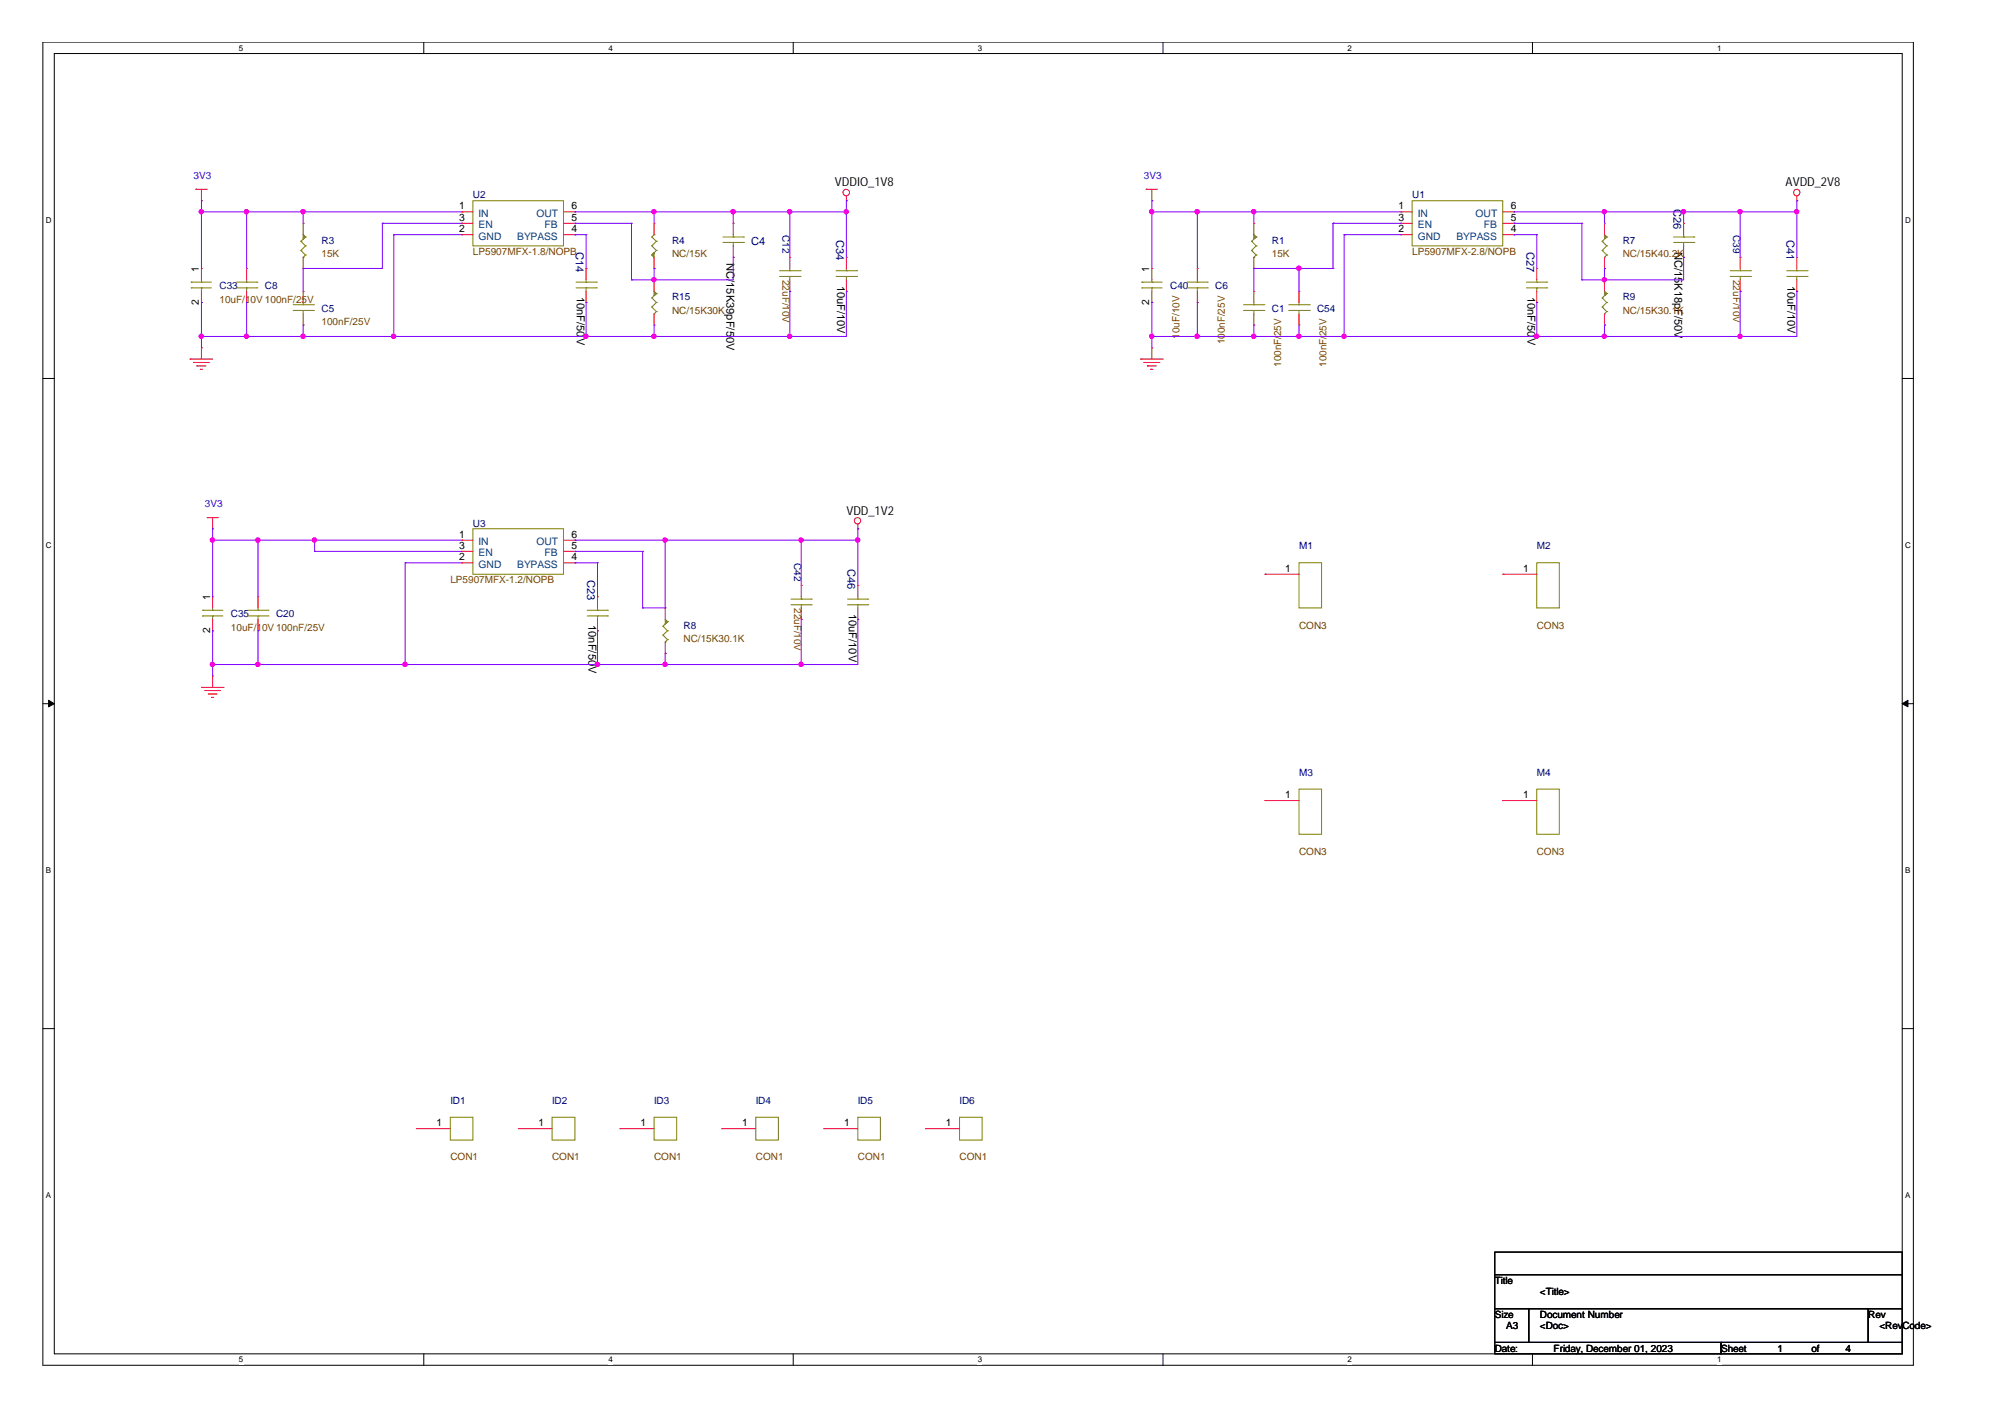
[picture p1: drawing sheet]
<svg xmlns="http://www.w3.org/2000/svg" width="297mm" height="210mm" viewBox="0 0 297 210" stroke-linecap="round" stroke-linejoin="round" font-family="sans-serif">
<path d="M6.3 6.2h277.2v196h-277.2zM8 7.9h273.8v192.6h-273.8z" fill="none" stroke="#000" stroke-width=".15"/>
<g fill="#fff">
<path d="M35.4 6.4h.6v1.4h-.6z"/>
<path d="M35.4 200.7h.6v1.4h-.6z"/>
</g>
<path d="M62.8 6.2v1.7M62.8 200.5v1.7" fill="none" stroke="#000" stroke-width=".15"/>
<g fill="#fff">
<path d="M90.1 6.4h.7v1.4h-.7z"/>
<path d="M90.1 200.7h.7v1.4h-.7z"/>
</g>
<path d="M117.5 6.2v1.7M117.5 200.5v1.7" fill="none" stroke="#000" stroke-width=".15"/>
<g fill="#fff">
<path d="M144.9 6.4h.6v1.4h-.6z"/>
<path d="M144.9 200.7h.6v1.4h-.6z"/>
</g>
<path d="M172.3 6.2v1.7M172.3 200.5v1.7" fill="none" stroke="#000" stroke-width=".15"/>
<g fill="#fff">
<path d="M199.6 6.4h.7v1.4h-.7z"/>
<path d="M199.6 200.7h.7v1.4h-.7z"/>
</g>
<path d="M227 6.2v1.7M227 200.5v1.7" fill="none" stroke="#000" stroke-width=".15"/>
<g fill="#fff">
<path d="M254.4 6.4h.6v1.4h-.6z"/>
<path d="M254.4 200.7h.6v1.4h-.6z"/>
<path d="M6.8 32h.8v1.3h-.8z"/>
<path d="M282.2 32h.9v1.3h-.9z"/>
<path d="M6.8 80.1h.8v1.4h-.8z"/>
<path d="M282.2 80.1h.9v1.4h-.9z"/>
</g>
<path d="M6.3 56.1h1.7M281.8 56.1h1.7" fill="none" stroke="#000" stroke-width=".15"/>
<g fill="#fff">
<path d="M6.8 128.3h.7v1.3h-.7z"/>
<path d="M282.2 128.3h.8v1.3h-.8z"/>
</g>
<path d="M6.3 104.2h1.7M281.8 104.2h1.7" fill="none" stroke="#000" stroke-width=".15"/>
<path d="M7.2 103.7l.8 .5-.8 .5zM281.8 104.2l.9-.5v1z" fill="#000" stroke="#000" stroke-width=".15"/>
<g fill="#fff">
<path d="M6.8 176.4h.7v1.4h-.7z"/>
<path d="M282.2 176.4h.8v1.4h-.8z"/>
</g>
<path d="M6.3 152.4h1.7M281.8 152.4h1.7M221.4 185.5h60.4v3.3h-60.4zM221.4 188.8h60.4v5.1h-60.4zM221.4 193.9h5.1v5h-5.1zM221.4 198.9h33.6v1.6h-33.6zM226.5 193.9h50.3v5h-50.3zM255 198.9h26.8v1.6h-26.8zM276.8 193.9h5v5h-5z" fill="none" stroke="#000" stroke-width=".15"/>
<g fill="none" stroke="#f00" stroke-width=".15">
<path d="M29 28h.1M29 28h1.7M29.8 29.7h.1M29.8 39.8h.1M29.8 28v1.7M29.8 39.8v1.7M36.5 39.8h.1M36.5 39.8v1.7M44.9 33.1h.1M44.9 39.8h.1M44.9 33.1v1.7M44.9 38.1v1.7"/>
<path d="M68.4 31.4h.1M68.4 34.8h.1M68.4 33.1h.1M68.4 31.4h1.7M68.4 34.8h1.7M68.4 33.1h1.7M83.5 31.4h1.7M83.5 34.8h1.7M83.5 33.1h1.7M85.2 34.8h.1M85.2 31.4h.1M85.2 33.1h.1"/>
<path d="M86.8 39.8h.1M86.8 39.8v1.7M96.9 39.8h.1M96.9 33.1h.1M96.9 33.1v1.7M96.9 38.1v1.7M108.6 33.1h.1M108.6 38.1h.1M108.6 33.1v1.7M108.6 36.4v1.7M117 38.1h.1M117 38.1v1.7"/>
<path d="M125.4 29.7h.1M125.4 38.1h.1M125.4 29.1v.6M125.4 38.1v1.7M169.8 28h.1M169.8 28h1.7M170.6 29.7h.1M170.6 39.8h.1M170.6 28v1.7M170.6 39.8v1.7M177.4 39.8h.1M177.4 39.8v1.7"/>
<path d="M185.8 33.1h.1M185.8 39.8h.1M185.8 33.1v1.7M185.8 38.1v1.7M207.5 31.4h.1M207.5 34.8h.1M207.5 33.1h.1M207.5 31.4h1.7M207.5 34.8h1.7M207.5 33.1h1.7M222.6 31.4h1.7M222.6 34.8h1.7"/>
<path d="M222.6 33.1h1.7M224.3 34.8h.1M224.3 31.4h.1M224.3 33.1h.1M227.7 39.8h.1M227.7 39.8v1.7M237.7 33.1h.1M237.7 39.8h.1M237.7 33.1v1.7M237.7 38.1v1.7M249.4 33.1h.1M249.4 38.1h.1"/>
<path d="M249.4 33.1v1.7M249.4 36.4v1.7M257.8 38.1h.1M257.8 38.1v1.7M266.2 29.7h.1M266.2 38.1h.1M266.2 29.1v.6M266.2 38.1v1.7M28.2 53.2h.1M28.2 53.2h3.3M28.7 53.7h.1M28.7 53.7h2.3"/>
<path d="M29.2 54.2h.1M29.2 54.2h1.3M29.7 54.7h.1M29.7 54.7h.3M29.8 51.5h.1M29.8 44.8h.1M29.8 43.2v1.6M29.8 51.5v1.7M36.5 44.8h.1M36.5 43.2v1.6M44.9 43.2h.1M44.9 48.1h.1"/>
<path d="M44.9 43.2v1.6M44.9 46.5v1.6M86.8 44.8h.1M86.8 43.2v1.6M96.9 41.5h.1M96.9 48.1h.1M96.9 41.5v1.7M96.9 46.5v1.6M117 43.2h.1M117 41.5v1.7M125.4 43.2h.1M125.4 41.5v1.7"/>
<path d="M169 53.2h.1M169 53.2h3.3M169.5 53.7h.1M169.5 53.7h2.3M170 54.2h.1M170 54.2h1.3M170.5 54.7h.1M170.5 54.7h.3M170.6 51.5h.1M170.6 44.8h.1M170.6 43.2v1.6M170.6 51.5v1.7"/>
<path d="M177.4 44.8h.1M177.4 43.2v1.6M185.8 43.2h.1M185.8 48.1h.1M185.8 43.2v1.6M185.8 46.5v1.6M192.4 43.2h.1M192.4 48.1h.1M192.4 43.2v1.6M192.4 46.5v1.6M227.7 44.8h.1M227.7 43.2v1.6"/>
<path d="M237.7 41.5h.1M237.7 48.1h.1M237.7 41.5v1.7M237.7 46.5v1.6M257.8 43.2h.1M257.8 41.5v1.7M266.2 43.2h.1M266.2 41.5v1.7M30.7 76.7h.1M30.7 76.7h1.6M31.5 78.3h.1M31.5 76.7v1.6"/>
<path d="M127.1 78.3h.1M127.1 77.7v.6M31.5 88.4h.1M31.5 93.4h.1M31.5 88.4v1.7M31.5 91.8v1.6M38.2 88.4h.1M38.2 93.4h.1M38.2 88.4v1.7M38.2 91.8v1.6M68.4 80h.1M68.4 83.4h.1"/>
<path d="M68.4 81.7h.1M68.4 80h1.7M68.4 83.4h1.7M68.4 81.7h1.7M83.5 80h1.7M83.5 83.4h1.7M83.5 81.7h1.7M85.2 83.4h.1M85.2 80h.1M85.2 81.7h.1M88.5 88.4h.1M88.5 93.4h.1"/>
<path d="M88.5 88.4v1.7M88.5 91.8v1.6M98.6 90.1h.1M98.6 96.8h.1M98.6 90.1v1.7M98.6 95.1v1.7M118.7 86.7h.1M118.7 91.8h.1M118.7 86.7v1.7M118.7 90.1v1.7M127.1 86.7h.1M127.1 91.8h.1"/>
<path d="M127.1 86.7v1.7M127.1 90.1v1.7M187.4 85.1h.1M187.4 85.1h5M222.6 85.1h.1M222.6 85.1h5.1M29.8 101.8h.1M29.8 101.8h3.4M30.4 102.3h.1M30.4 102.3h2.3M30.9 102.8h.1M30.9 102.8h1.3"/>
<path d="M31.3 103.3h.1M31.3 103.3h.4M31.5 100.1h.1M31.5 100.1v1.7M187.4 118.6h.1M187.4 118.6h5M222.6 118.6h.1M222.6 118.6h5.1M61.7 167.2h.1M61.7 167.2h5M76.8 167.2h.1M76.8 167.2h5"/>
<path d="M91.9 167.2h.1M91.9 167.2h5M106.9 167.2h.1M106.9 167.2h5.1M122 167.2h.1M122 167.2h5.1M137.1 167.2h.1M137.1 167.2h5.1"/>
<circle cx="125.4" cy="28.5" r=".49"/>
<circle cx="266.2" cy="28.5" r=".48"/>
<circle cx="127" cy="77.1" r=".47"/>
</g>
<g fill="none" stroke="#808000" stroke-width=".15">
<path d="M44.6 35.7h.1M44.6 37.1h.1M44.6 35.7l.7 .7M44.6 37.1l.7 .7M44.9 38.1h.1M44.9 34.8l.4 .3M45.3 35.1h.1M45.3 36.4h.1M45.3 37.8h.1M45.3 35.1l-.7 .6M45.3 36.4l-.7 .7M45.3 37.8l-.4 .3"/>
<path d="M70.1 29.7h13.4v6.7h-13.4zM96.6 37.8h.1M96.6 36.4h.1M96.6 35.1h.1M96.6 37.8l.3 .3M96.6 36.4l.6 .7M96.6 35.1l.6 .6M96.9 34.8h.1M96.9 34.8l-.3 .3M97.2 37.1h.1M97.2 35.7h.1M97.2 37.1l-.6 .7"/>
<path d="M97.2 35.7l-.6 .7M107.1 35.9h3.1M107.1 35.1h3.1M108.6 35.1h.1M108.6 35.9h.1M108.6 34.8v.3M108.6 35.9v.5M110.2 35.9h.1M110.2 35.1h.1M117 39.8v.3M125.4 39.8v.3M185.4 35.7h.1"/>
<path d="M185.4 37.1h.1M185.4 35.7l.7 .7M185.4 37.1l.7 .7M185.8 38.1h.1M185.8 34.8l.3 .3M186.1 35.1h.1M186.1 36.4h.1M186.1 37.8h.1M186.1 35.1l-.7 .6M186.1 36.4l-.7 .7M186.1 37.8l-.3 .3M209.2 29.7h13.4v6.7h-13.4z"/>
<path d="M237.4 35.7h.1M237.4 37.1h.1M237.4 35.7l.6 .7M237.4 37.1l.6 .7M237.7 38.1h.1M237.7 34.8l.3 .3M238 35.1h.1M238 36.4h.1M238 37.8h.1M238 35.1l-.6 .6M238 36.4l-.6 .7M238 37.8l-.3 .3"/>
<path d="M247.9 35.9h3.1M247.9 35.1h3.1M249.4 35.1h.1M249.4 35.9h.1M249.4 34.8v.3M249.4 35.9v.5M251 35.9h.1M251 35.1h.1M257.8 39.8v.3M266.2 39.8v.3M28.3 42.6h.1M28.3 41.8h.1"/>
<path d="M28.3 42.6h3M28.3 41.8h3M29.8 41.8h.1M29.8 42.6h.1M29.8 41.5v.3M29.8 42.6v.6M35.1 42.6h3M35.1 41.8h3M36.5 41.8h.1M36.5 42.6h.1M36.5 41.5v.3M36.5 42.6v.6"/>
<path d="M38.1 42.6h.1M38.1 41.8h.1M43.4 46h3M43.4 45.1h3M44.9 45.1h.1M44.9 46h.1M44.9 44.8v.3M44.9 46v.5M46.4 46h.1M46.4 45.1h.1M85.3 42.6h3M85.3 41.8h3"/>
<path d="M86.8 41.8h.1M86.8 42.6h.1M86.8 41.5v.3M86.8 42.6v.6M88.3 42.6h.1M88.3 41.8h.1M96.6 44.1h.1M96.6 45.5h.1M96.6 44.1l.6 .7M96.6 45.5l.6 .7M96.9 46.5h.1M96.9 43.2l.3 .3"/>
<path d="M97.2 43.5h.1M97.2 44.8h.1M97.2 46.2h.1M97.2 43.5l-.6 .6M97.2 44.8l-.6 .7M97.2 46.2l-.3 .3M115.5 41h3M115.5 40.1h3M117 40.1h.1M117 41h.1M117 41v.5M118.5 41h.1"/>
<path d="M118.5 40.1h.1M123.9 41h3M123.9 40.1h3M125.4 40.1h.1M125.4 41h.1M125.4 41v.5M126.9 41h.1M126.9 40.1h.1M169.2 42.6h.1M169.2 41.8h.1M169.2 42.6h3M169.2 41.8h3"/>
<path d="M170.6 41.8h.1M170.6 42.6h.1M170.6 41.5v.3M170.6 42.6v.6M175.9 42.6h3M175.9 41.8h3M177.4 41.8h.1M177.4 42.6h.1M177.4 41.5v.3M177.4 42.6v.6M178.9 42.6h.1M178.9 41.8h.1"/>
<path d="M184.2 46h3M184.2 45.1h3M185.8 45.1h.1M185.8 46h.1M185.8 44.8v.3M185.8 46v.5M187.2 46h.1M187.2 45.1h.1M190.9 46h3.1M190.9 45.1h3.1M192.4 45.1h.1M192.4 46h.1"/>
<path d="M192.4 44.8v.3M192.4 46v.5M194 46h.1M194 45.1h.1M226.1 42.6h3.1M226.1 41.8h3.1M227.7 41.8h.1M227.7 42.6h.1M227.7 41.5v.3M227.7 42.6v.6M229.2 42.6h.1M229.2 41.8h.1"/>
<path d="M237.4 44.1h.1M237.4 45.5h.1M237.4 44.1l.6 .7M237.4 45.5l.6 .7M237.7 46.5h.1M237.7 43.2l.3 .3M238 43.5h.1M238 44.8h.1M238 46.2h.1M238 43.5l-.6 .6M238 44.8l-.6 .7M238 46.2l-.3 .3"/>
<path d="M256.3 41h3M256.3 40.1h3M257.8 40.1h.1M257.8 41h.1M257.8 41v.5M259.3 41h.1M259.3 40.1h.1M264.7 41h3M264.7 40.1h3M266.2 40.1h.1M266.2 41h.1M266.2 41v.5"/>
<path d="M267.7 41h.1M267.7 40.1h.1M70.1 78.3h13.4v6.8h-13.4zM30 91.2h.1M30 90.4h.1M30 91.2h3M30 90.4h3M31.5 90.4h.1M31.5 91.2h.1M31.5 90.1v.3M31.5 91.2v.6M36.7 91.2h3"/>
<path d="M36.7 90.4h3M38.2 90.4h.1M38.2 91.2h.1M38.2 90.1v.3M38.2 91.2v.6M39.7 91.2h.1M39.7 90.4h.1M87 91.2h3M87 90.4h3M88.5 90.4h.1M88.5 91.2h.1M88.5 90.1v.3"/>
<path d="M88.5 91.2v.6M90 91.2h.1M90 90.4h.1M98.2 92.8h.1M98.2 94.1h.1M98.2 92.8l.7 .6M98.2 94.1l.7 .7M98.6 95.1h.1M98.6 91.8l.3 .3M98.9 92.1h.1M98.9 93.4h.1M98.9 94.8h.1"/>
<path d="M98.9 92.1l-.7 .7M98.9 93.4l-.7 .7M98.9 94.8l-.3 .3M117.2 89.6h3M117.2 88.7h3M118.7 88.7h.1M118.7 89.6h.1M118.7 88.4v.3M118.7 89.6v.5M120.2 89.6h.1M120.2 88.7h.1M125.6 89.6h3"/>
<path d="M125.6 88.7h3M127.1 88.7h.1M127.1 89.6h.1M127.1 88.4v.3M127.1 89.6v.5M128.6 89.6h.1M128.6 88.7h.1M192.4 83.4h3.4v6.7h-3.4zM227.7 83.4h3.3v6.7h-3.3zM192.4 116.9h3.4v6.7h-3.4zM227.7 116.9h3.3v6.7h-3.3zM66.7 165.5h3.4v3.4h-3.4z"/>
<path d="M81.8 165.5h3.4v3.4h-3.4zM96.9 165.5h3.3v3.4h-3.3zM112 165.5h3.3v3.4h-3.3zM127.1 165.5h3.3v3.4h-3.3zM142.2 165.5h3.3v3.4h-3.3z"/>
</g>
<g fill="#808000" stroke="#808000" stroke-width=".15">
<path d="M98.6 91.8l.3 .3-.3 .3 .3-.3-.3 .3z" fill-rule="evenodd"/>
<path d="M237.7 43.2l.3 .3-.3 .3 .3-.3-.3 .3z" fill-rule="evenodd"/>
<path d="M96.9 43.2l.3 .3-.3 .3 .3-.3-.3 .3z" fill-rule="evenodd"/>
<path d="M185.8 34.8l.3 .3-.3 .3 .3-.3-.3 .3z" fill-rule="evenodd"/>
<path d="M44.9 34.8l.4 .3-.4 .3 .4-.3-.4 .3z" fill-rule="evenodd"/>
<path d="M237.7 34.8l.3 .3-.3 .3 .3-.3-.3 .3z" fill-rule="evenodd"/>
<path d="M96.6 37.8l.3-.4v.7l-.3-.3 .3-.4z" fill-rule="evenodd"/>
</g>
<g fill="none" stroke="#8000ff" stroke-width=".15">
<path d="M29.8 29.7h.1M29.8 31.4h.1M29.8 29.7v10.1M29.8 31.4h38.6M36.5 31.4h.1M36.5 31.4v8.4M44.9 31.4h.1M44.9 39.8h.1M44.9 31.4v1.7M44.9 39.8v3.4M56.6 33.1h.1M56.6 33.1h11.8"/>
<path d="M56.6 33.1v6.7h-11.7M58.3 34.8h.1M58.3 34.8h10.1M58.3 34.8v15M85.2 31.4h.1M85.2 34.8h.1M85.2 33.1h.1M85.2 31.4h40.2M85.2 33.1h8.4M85.2 34.8h1.6M86.8 34.8h.1M86.8 34.8v5"/>
<path d="M93.6 33.1h.1M93.6 33.1v8.4M96.9 39.8h.1M96.9 31.4h.1M96.9 31.4v1.7M96.9 39.8v1.7M108.6 31.4h.1M108.6 38.1h.1M108.6 38.1v3.4h-15M108.6 31.4v1.7M117 31.4h.1M117 31.4v6.7"/>
<path d="M125.4 29.7h.1M125.4 31.4h.1M125.4 29.7v8.4M170.6 29.7h.1M170.6 31.4h.1M170.6 31.4h36.9M170.6 29.7v10.1M177.4 31.4h.1M177.4 31.4v8.4M185.8 31.4h.1M185.8 39.8h.1M185.8 39.8h11.7"/>
<path d="M185.8 31.4v1.7M185.8 39.8v3.4M192.4 39.8h.1M192.4 39.8v3.4M197.5 33.1h.1M197.5 39.8h.1M197.5 33.1h10M197.5 33.1v6.7M199.1 34.8h.1M199.1 34.8h8.4M199.1 34.8v15M224.3 31.4h.1"/>
<path d="M224.3 33.1h.1M224.3 34.8h.1M224.3 31.4h41.9M224.3 33.1h10.1M224.3 34.8h3.4M227.7 34.8h.1M227.7 34.8v5M234.4 33.1h.1M234.4 33.1v8.4M237.7 31.4h.1M237.7 39.8h.1M237.7 31.4v1.7"/>
<path d="M237.7 39.8v1.7M249.4 31.4h.1M249.4 38.1h.1M249.4 38.1v3.4h-15M249.4 31.4v1.7M257.8 31.4h.1M257.8 31.4v6.7M266.2 29.7h.1M266.2 31.4h.1M266.2 29.7v8.4M29.8 44.8h.1M29.8 49.8h.1"/>
<path d="M29.8 44.8v6.7M36.5 44.8h.1M36.5 49.8h.1M36.5 44.8v5M44.9 48.1h.1M44.9 49.8h.1M44.9 48.1v1.7M58.3 49.8h.1M86.8 49.8h.1M86.8 44.8h.1M86.8 44.8v5M93.6 41.5h.1"/>
<path d="M96.9 41.5h.1M96.9 48.1h.1M96.9 49.8h.1M96.9 48.1v1.7M117 43.2h.1M117 49.8h.1M117 43.2v6.6M125.4 43.2h.1M125.4 43.2v6.6h-95.6M170.6 44.8h.1M170.6 49.8h.1M170.6 44.8v6.7"/>
<path d="M177.4 44.8h.1M177.4 49.8h.1M177.4 44.8v5M185.8 48.1h.1M185.8 48.1v1.7M192.4 49.8h.1M192.4 48.1v1.7M199.1 49.8h.1M227.7 44.8h.1M227.7 49.8h.1M227.7 44.8v5M234.4 41.5h.1"/>
<path d="M237.7 41.5h.1M237.7 48.1h.1M237.7 49.8h.1M237.7 48.1v1.7M257.8 43.2h.1M257.8 49.8h.1M257.8 43.2v6.6M266.2 43.2h.1M266.2 43.2v6.6h-95.6M31.5 78.3h.1M31.5 78.3v10.1M127.1 78.3h.1"/>
<path d="M127.1 78.3v8.4M31.5 80h.1M31.5 93.4h.1M31.5 98.4h.1M31.5 93.4v6.7M31.5 80h36.9M38.2 80h.1M38.2 93.4h.1M38.2 98.4h.1M38.2 80v8.4M38.2 93.4v5M46.6 80h.1"/>
<path d="M46.6 81.7h.1M46.6 80v1.7M46.6 81.7h21.8M60 83.4h.1M60 98.4h.1M60 83.4v15M60 83.4h8.4M85.2 80h.1M85.2 81.7h.1M85.2 83.4h.1M85.2 80h41.9M85.2 81.7h10"/>
<path d="M85.2 83.4h3.3M88.5 83.4h.1M88.5 93.4h.1M88.5 98.4h.1M88.5 83.4v5M88.5 93.4v5M95.2 81.7h.1M95.2 90.1h.1M95.2 81.7v8.4M98.6 80h.1M98.6 96.8h.1M98.6 98.4h.1"/>
<path d="M98.6 80v10.1h-3.4M98.6 96.8v1.6M118.7 80h.1M118.7 91.8h.1M118.7 98.4h.1M118.7 80v6.7M118.7 91.8v6.6M127.1 80h.1M127.1 91.8h.1M127.1 91.8v6.6h-95.6"/>
</g>
<g fill="#f0f" stroke="#f0f" stroke-width=".15">
<circle cx="29.8" cy="31.4" r=".32"/>
<circle cx="44.9" cy="31.4" r=".32"/>
<circle cx="36.5" cy="31.4" r=".32"/>
<circle cx="117" cy="31.4" r=".32"/>
<circle cx="108.6" cy="31.4" r=".32"/>
<circle cx="125.4" cy="31.4" r=".32"/>
<circle cx="29.8" cy="49.8" r=".32"/>
<circle cx="44.9" cy="49.8" r=".32"/>
<circle cx="36.5" cy="49.8" r=".32"/>
<circle cx="86.8" cy="49.8" r=".32"/>
<circle cx="58.3" cy="49.8" r=".32"/>
<circle cx="96.9" cy="41.4" r=".32"/>
<circle cx="96.9" cy="31.4" r=".32"/>
<circle cx="117" cy="49.8" r=".32"/>
<circle cx="96.9" cy="49.8" r=".32"/>
<circle cx="31.5" cy="80" r=".32"/>
<circle cx="46.6" cy="80" r=".32"/>
<circle cx="38.2" cy="80" r=".32"/>
<circle cx="98.5" cy="80" r=".32"/>
<circle cx="118.7" cy="80" r=".32"/>
<circle cx="127.1" cy="80" r=".32"/>
<circle cx="31.5" cy="98.4" r=".32"/>
<circle cx="38.2" cy="98.4" r=".32"/>
<circle cx="88.5" cy="98.4" r=".32"/>
<circle cx="60" cy="98.4" r=".32"/>
<circle cx="118.7" cy="98.4" r=".32"/>
<circle cx="98.5" cy="98.4" r=".32"/>
<circle cx="170.6" cy="31.4" r=".32"/>
<circle cx="185.7" cy="31.4" r=".32"/>
<circle cx="177.4" cy="31.4" r=".32"/>
<circle cx="237.7" cy="31.4" r=".32"/>
<circle cx="249.4" cy="31.4" r=".32"/>
<circle cx="257.8" cy="31.4" r=".32"/>
<circle cx="266.2" cy="31.4" r=".32"/>
<circle cx="192.4" cy="39.7" r=".32"/>
<circle cx="237.7" cy="41.4" r=".32"/>
<circle cx="170.6" cy="49.8" r=".32"/>
<circle cx="185.7" cy="49.8" r=".32"/>
<circle cx="177.4" cy="49.8" r=".32"/>
<circle cx="227.6" cy="49.8" r=".32"/>
<circle cx="199.1" cy="49.8" r=".32"/>
<circle cx="257.8" cy="49.8" r=".32"/>
<circle cx="237.7" cy="49.8" r=".32"/>
<circle cx="192.4" cy="49.8" r=".32"/>
</g>
<g font-size="1.8">
<text x="123.7" y="27.6">VDDIO_1V8</text>
<text x="264.5" y="27.6">AVDD_2V8</text>
<text x="125.4" y="76.2">VDD_1V2</text>
</g>
<g font-size="1.7" fill="#000080">
<text x="123.9" y="35.6" transform="rotate(90 123.9 35.6)">C34</text>
<text x="247.9" y="30.9" transform="rotate(90 247.9 30.9)">C26</text>
<text x="264.7" y="35.6" transform="rotate(90 264.7 35.6)">C41</text>
<text x="85.3" y="37.3" transform="rotate(90 85.3 37.3)">C14</text>
<text x="111.3" y="36.3">C4</text>
<text x="226.1" y="37.3" transform="rotate(90 226.1 37.3)">C27</text>
<text x="87" y="85.9" transform="rotate(90 87 85.9)">C23</text>
<text x="125.6" y="84.2" transform="rotate(90 125.6 84.2)">C46</text>
</g>
<g font-size="1.7">
<text x="107.6" y="39" transform="rotate(90 107.6 39)">NC/15K39pF/50V</text>
<text x="248.1" y="37.3" transform="rotate(90 248.1 37.3)">NC/15K18pF/50V</text>
<text x="85.5" y="44" transform="rotate(90 85.5 44)">10nF/50V</text>
<text x="124" y="42.3" transform="rotate(90 124 42.3)">10uF/10V</text>
<text x="226.3" y="44" transform="rotate(90 226.3 44)">10nF/50V</text>
<text x="264.8" y="42.3" transform="rotate(90 264.8 42.3)">10uF/10V</text>
<text x="87.2" y="92.6" transform="rotate(90 87.2 92.6)">10nF/50V</text>
<text x="125.7" y="90.9" transform="rotate(90 125.7 90.9)">10uF/10V</text>
</g>
<g font-size="1.5" fill="#00f">
<text x="28.7" y="26.6">3V3</text>
<text x="169.5" y="26.6">3V3</text>
<text x="30.4" y="75.2">3V3</text>
</g>
<g font-size="1.5" fill="#000080">
<text x="70.1" y="29.4">U2</text>
<text x="209.2" y="29.4">U1</text>
<text x="116" y="34.8" transform="rotate(90 116 34.8)">C12</text>
<text x="256.8" y="34.8" transform="rotate(90 256.8 34.8)">C39</text>
<text x="47.6" y="36.1">R3</text>
<text x="99.6" y="36.1">R4</text>
<text x="188.4" y="36.1">R1</text>
<text x="240.4" y="36.1">R7</text>
<text x="32.5" y="42.8">C33</text>
<text x="39.2" y="42.8">C8</text>
<text x="47.6" y="46.2">C5</text>
<text x="99.6" y="44.5">R15</text>
<text x="173.4" y="42.8">C40</text>
<text x="180" y="42.8">C6</text>
<text x="188.4" y="46.2">C1</text>
<text x="195.1" y="46.2">C54</text>
<text x="240.4" y="44.5">R9</text>
<text x="70.1" y="78">U3</text>
<text x="117.6" y="83.4" transform="rotate(90 117.6 83.4)">C42</text>
<text x="192.4" y="81.4">M1</text>
<text x="227.7" y="81.4">M2</text>
<text x="34.2" y="91.4">C35</text>
<text x="40.9" y="91.4">C20</text>
<text x="101.3" y="93.1">R8</text>
<text x="192.4" y="114.9">M3</text>
<text x="227.7" y="114.9">M4</text>
<text x="66.7" y="163.5">ID1</text>
<text x="81.8" y="163.5">ID2</text>
<text x="96.9" y="163.5">ID3</text>
<text x="112" y="163.5">ID4</text>
<text x="127.1" y="163.5">ID5</text>
<text x="142.2" y="163.5">ID6</text>
</g>
<g font-size="1.5">
<text x="68" y="31">1</text>
<text x="68" y="34.4">2</text>
<text x="68" y="32.7">3</text>
<text x="84.7" y="34.4">4</text>
<text x="84.7" y="31">6</text>
<text x="84.7" y="32.7">5</text>
<text x="207.2" y="31">1</text>
<text x="207.2" y="34.4">2</text>
<text x="207.2" y="32.7">3</text>
<text x="223.8" y="34.4">4</text>
<text x="223.8" y="31">6</text>
<text x="223.8" y="32.7">5</text>
<text x="29.5" y="40.3" transform="rotate(-90 29.5 40.3)">1</text>
<text x="170.3" y="40.3" transform="rotate(-90 170.3 40.3)">1</text>
<text x="29.5" y="45.2" transform="rotate(-90 29.5 45.2)">2</text>
<text x="170.3" y="45.2" transform="rotate(-90 170.3 45.2)">2</text>
<text x="68" y="79.6">1</text>
<text x="68" y="83">2</text>
<text x="68" y="81.3">3</text>
<text x="84.7" y="83">4</text>
<text x="84.7" y="79.6">6</text>
<text x="84.7" y="81.3">5</text>
<text x="31.1" y="88.9" transform="rotate(-90 31.1 88.9)">1</text>
<text x="190.4" y="84.7">1</text>
<text x="225.6" y="84.7">1</text>
<text x="31.1" y="93.8" transform="rotate(-90 31.1 93.8)">2</text>
<text x="190.4" y="118.2">1</text>
<text x="225.6" y="118.2">1</text>
<text x="64.7" y="166.8">1</text>
<text x="79.8" y="166.8">1</text>
<text x="94.9" y="166.8">1</text>
<text x="109.9" y="166.8">1</text>
<text x="125.1" y="166.8">1</text>
<text x="140.1" y="166.8">1</text>
<text x="221.4" y="190.2">Title</text>
<text x="228.1" y="191.8">&lt;Title&gt;</text>
<text x="221.4" y="195.2">Size</text>
<text x="223.1" y="196.9">A3</text>
<text x="228.1" y="195.2">Document Number</text>
<text x="228.1" y="196.9">&lt;Doc&gt;</text>
<text x="276.8" y="195.2">Rev</text>
<text x="278.4" y="196.9">&lt;RevCode&gt;</text>
<text x="221.4" y="200.2">Date:</text>
<text x="230.2" y="200.2">Friday, December 01, 2023</text>
<text x="255" y="200.2">Sheet</text>
<text x="263.4" y="200.2">1</text>
<text x="268.4" y="200.2">of</text>
<text x="273.4" y="200.2">4</text>
</g>
<g font-size="1.5" fill="#004080">
<text x="70.9" y="32.1">IN</text>
<text x="70.9" y="35.5">GND</text>
<text x="70.9" y="33.8">EN</text>
<text x="76.6" y="35.5">BYPASS</text>
<text x="79.5" y="32.1">OUT</text>
<text x="80.7" y="33.8">FB</text>
<text x="210.1" y="32.1">IN</text>
<text x="210.1" y="35.5">GND</text>
<text x="210.1" y="33.8">EN</text>
<text x="215.8" y="35.5">BYPASS</text>
<text x="218.6" y="32.1">OUT</text>
<text x="219.8" y="33.8">FB</text>
<text x="70.9" y="80.7">IN</text>
<text x="70.9" y="82.4">EN</text>
<text x="79.5" y="80.7">OUT</text>
<text x="80.7" y="82.4">FB</text>
<text x="70.9" y="84.1">GND</text>
<text x="76.6" y="84.1">BYPASS</text>
</g>
<g font-size="1.5" fill="#804000">
<text x="47.6" y="38.1">15K</text>
<text x="70.1" y="37.8">LP5907MFX-1.8/NOPB</text>
<text x="99.6" y="38.1">NC/15K</text>
<text x="116" y="41.5" transform="rotate(90 116 41.5)">22uF/10V</text>
<text x="188.4" y="38.1">15K</text>
<text x="209.2" y="37.8">LP5907MFX-2.8/NOPB</text>
<text x="240.4" y="38.1">NC/15K40.2K</text>
<text x="256.8" y="41.5" transform="rotate(90 256.8 41.5)">22uF/10V</text>
<text x="32.5" y="44.8">10uF/10V 100nF/25V</text>
<text x="99.6" y="46.5">NC/15K30K</text>
<text x="240.4" y="46.5">NC/15K30.1K</text>
<text x="47.6" y="48.2">100nF/25V</text>
<text x="174.8" y="50.2" transform="rotate(-90 174.8 50.2)">10uF/10V</text>
<text x="181.4" y="51" transform="rotate(-90 181.4 51)">100nF/25V</text>
<text x="189.8" y="54.4" transform="rotate(-90 189.8 54.4)">100nF/25V</text>
<text x="196.5" y="54.4" transform="rotate(-90 196.5 54.4)">100nF/25V</text>
<text x="66.7" y="86.4">LP5907MFX-1.2/NOPB</text>
<text x="34.2" y="93.4">10uF/10V 100nF/25V</text>
<text x="101.3" y="95.1">NC/15K30.1K</text>
<text x="117.6" y="90.1" transform="rotate(90 117.6 90.1)">22uF/10V</text>
<text x="192.4" y="93.1">CON3</text>
<text x="227.7" y="93.1">CON3</text>
<text x="192.4" y="126.6">CON3</text>
<text x="227.7" y="126.6">CON3</text>
<text x="66.7" y="171.9">CON1</text>
<text x="81.8" y="171.9">CON1</text>
<text x="96.9" y="171.9">CON1</text>
<text x="112" y="171.9">CON1</text>
<text x="127.1" y="171.9">CON1</text>
<text x="142.2" y="171.9">CON1</text>
</g>
<g font-size="1.2">
<text x="35.4" y="7.5">5</text>
<text x="90.1" y="7.5">4</text>
<text x="144.9" y="7.5">3</text>
<text x="199.6" y="7.5">2</text>
<text x="254.4" y="7.5">1</text>
<text x="6.8" y="33.1">D</text>
<text x="282.2" y="33.1">D</text>
<text x="6.8" y="81.2">C</text>
<text x="282.2" y="81.2">C</text>
<text x="6.8" y="129.4">B</text>
<text x="282.2" y="129.4">B</text>
<text x="6.8" y="177.5">A</text>
<text x="282.2" y="177.5">A</text>
<text x="35.4" y="201.8">5</text>
<text x="90.1" y="201.8">4</text>
<text x="144.9" y="201.8">3</text>
<text x="199.6" y="201.8">2</text>
<text x="254.4" y="201.8">1</text>
</g>
</svg>
